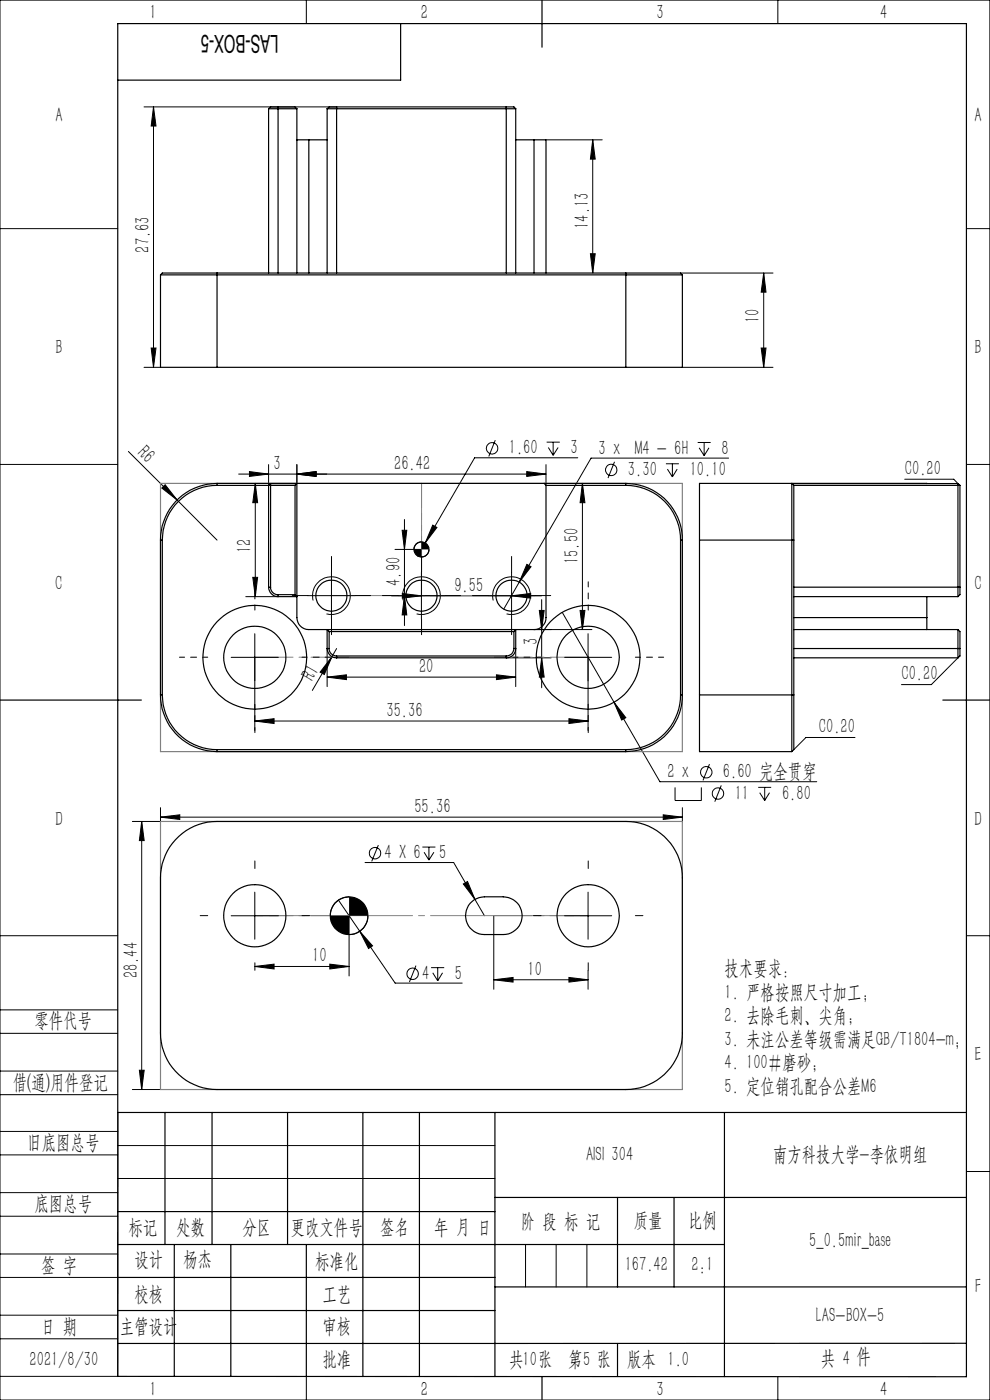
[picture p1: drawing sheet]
<svg xmlns="http://www.w3.org/2000/svg" width="210mm" height="297mm" viewBox="0 0 210 297" stroke-linecap="round" stroke-linejoin="round" font-family="sans-serif">
<g fill="none" stroke="#000" stroke-width=".21">
<path d="M0 0h210v297h-210zM65 0v5M165 0v5M30.6 22.7h40.8M32.6 22.7v55.2M32.6 22.7l.5 4h-1zM115.8 29.7h11.9M125.7 29.7v28.2M125.7 29.7l.6 4.1h-1.1zM0 48.5h25M125.2 53.8h1.1l-.6 4.1zM144.4 57.9h19.6"/>
<path d="M162 57.9l.5 4.1h-1zM162 57.9v20M205 48.5h5M30.6 77.9h3.4M32.1 73.8h1l-.5 4.1zM144.7 77.9h19.3M161.5 73.8h1l-.5 4.1zM0 98.5h25M27.2 95.8l10.4 10.3M57 98.6v4.4M63 98.6v4M105.1 93.4l-1.4 3.4"/>
<path d="M115.8 98.6v4.4M116 93.8h2.7M116.3 94.9l1 1.7M117.3 93.8v2.8M118.4 94.9l-1.1 1.7M122.6 97.1h-21.9l-10.5 18.1M130.4 98l-1.4 3.4M141.3 98.4h2.7M141.6 99.5l1 1.7M142.6 98.4v2.8M143.7 99.5l-1.1 1.7M148 93.9h2.7"/>
<path d="M148.3 95l1.1 1.7M149.4 93.9v2.8M150.4 95l-1 1.7M154.6 97.2h-29.2l-15.3 26.3M205 98.5h5M35 102.8l2.6 3.3-3.3-2.6zM37.6 106.1l8.4 8.5M52.9 100l4.1 .6-4.1 .5zM54.2 102.5v24.1M54.2 102.5l.4 4.1h-1zM63 100.6l4.1-.6v1.1zM83.8 116.6h5.6"/>
<path d="M85.3 112.5h1l-.5 4.1zM85.8 110.2v22.5M89.4 115a1.57 1.57 0 0 0-1.6 1.6M90.2 115.2l-1.6 2.8M91 116.6v.1a1.65 1.65 0 0 1-1.6 1.5M91.8 111.4l.9 .5-2.5 3.3zM111.7 100l4.1 .6-4.1 .5zM111.8 119.7l.8 .5-2.5 3.3zM115.8 100.6h-65.2M123.5 102.5l.6 4.1h-1.1zM123.5 102.5v31.1M191.9 101.7h10.4l.9 .9"/>
<path d="M49 139.4h10.1M52.1 126.6h6.9M53.6 122.5h1l-.4 4.1zM54 134.4v20.6M65.3 126.4h10M66.4 127.4a4 4 0 0 1 3.6-5 4 4 0 0 1 4.3 4.3 4 4 0 0 1-5 3.5M69.4 137.6v8.1M70.3 121.4v10M70.4 139.3l-1.6 3.8-.9-.5zM70.4 139.3l-4.1 7.2M71.4 137.6l-1 1.7M83 126.4h31.9"/>
<path d="M85.3 125.9l4.1 .5-4.1 .5zM85.5 127.4a4 4 0 0 1 3.6-5 4 4 0 0 1 4.3 4.4 4 4 0 0 1-5 3.4M85.8 126.4l.5 4.1h-1zM89.4 121.4v10M104.6 127.4a4 4 0 0 1 3.6-5 4 4 0 0 1 4.3 4.3 4 4 0 0 1-5 3.5M107.4 139.6h9.5M108.5 126.4l4.1-.5v1zM108.5 121.4v10M109.4 137.6v8.1M110.1 123.5l-3.2 5.7M113.3 133.6h12.3M114.4 129.5h1l-.5 4.1z"/>
<path d="M114.9 127.2v18.7M114.9 139.6l.5 4h-1zM119.3 129.9l20.7 35.9h33.2M119.8 139.4h10M123 129.5h1.1l-.6 4.1zM124.7 134.4v20.6M203.2 139.6l-5.6 5.6h-6.4M54 153l4.1-.5v1zM54 153h70.7M69.4 143.6l4.1-.4v1zM69.4 143.6h40M105.3 143.2l4.1 .4-4.1 .6z"/>
<path d="M120.7 152.5l4 .5-4 .5zM130.2 149l2.6 3.3-.9 .4zM181.4 156.5h-10.4l-2.6 2.5M30.1 174.3v56.8M30.1 174.3l.5 4h-1zM34 173.4l4.1-.5v.9zM34 171.3v3h-5.9M34 173.4h110.7M80.3 179.3l-1.5 3.4M89.6 179.7h2.8M91 179.7v2.8M140.7 172.9l4 .5-4 .4z"/>
<path d="M143.2 167v2.8h5.6v-2.8M144.7 171.3v3M150.5 162.1l-1.4 3.5M153 166.6l-1.4 3.5M160.8 167h2.8M161.1 168.2l1.1 1.6M162.2 167v2.8M163.2 168.2l-1 1.6M0 198.5h25M49 194.3h10.1M54 189.3v9.9M71.8 191l12 17.6h14.2"/>
<path d="M74 190.2a4 4 0 0 0-3.9 4.1M74 194.3v12.7M76.3 197.6l2.7 3.1-.8 .5zM77.4 183h18.8l4.6 7.8M78 194.3a4 4 0 0 1-4 4M90 180.8l1 1.7M92 180.8l-1 1.7M98.3 187.5l.9-.5 1.6 3.8zM100.8 190.8l2 3.5M104.7 194.3v15.6M119.8 194.3h10M124.7 189.3v9.9"/>
<path d="M205 198.5h5M0 214.2h25M0 219.2h25M54 205l4.1-.5v1.1zM54 205h20M70 204.5l4 .5-4 .6zM88.2 204.9l-1.3 3.4M91.4 205.3h2.8M91.8 206.4l1.1 1.7M92.9 205.3v2.8M93.9 206.4l-1 1.7M104.7 207.9l4.1-.5v.9z"/>
<path d="M104.7 207.9h20M120.7 207.4l4 .5-4 .4zM124.7 205.9v4M0 232.2h25M0 227.2h25M25 236v56h-25M28.1 231.1h5.9M29.6 227h1l-.5 4.1zM0 245h25M0 240h25M0 258h25M0 253h25"/>
<path d="M25 243h80M25 250h80M205 248.5h5M0 271h25M0 266h25M0 279h25M111.5 264v9M118 264v9M124.5 264v9M0 284h25M65 292.1v4.9M153.7 292h.1"/>
<path d="M165 292v5"/>
<circle cx="104.4" cy="95.1" r="1.21"/>
<circle cx="129.7" cy="99.7" r="1.22"/>
<circle cx="149.8" cy="163.8" r="1.22"/>
<circle cx="152.3" cy="168.3" r="1.22"/>
<circle cx="79.6" cy="181" r="1.2"/>
<circle cx="87.5" cy="206.6" r="1.22"/>
</g>
<g fill="none" stroke="#000" stroke-width=".25">
<path d="M85 5v12h-60M115 0v10M57 23.1h6M57 23.1v34.8M59 22.7h-1.6l-.4 .4M59 22.7v35.2M59 22.7h3.6l.4 .4M63 29.7h2.5M63 23.1v34.8M65.5 29.7v28.2M65.5 29.7h3.9M69.4 23.1h40"/>
<path d="M69.4 23.1v34.8M71.4 22.7h-1.6l-.4 .4M71.4 22.7v35.2M71.4 22.7h36M107.4 22.7h.3a1.73 1.73 0 0 1 1.7 .4M107.4 22.7v35.2M109.4 23.1v34.8M109.4 29.7h3.9M113.3 29.7h2.5v28.2M113.3 29.7v28.2M34 58.3h110.7M34 58.3v19.6h12"/>
<path d="M46 57.9h-11.6l-.4 .4M46 57.9v20M46 57.9h86.8M132.8 57.9h11.6l.3 .4M132.8 57.9v20M144.7 58.3v19.6h-11.9M46 77.9h86.8M34 114.6h.4M34 114.6v32.8M34.4 114.6v32.8M46 103a11.6 11.6 0 0 0-11.6 11.6M46 102.5a12 12 0 0 0-12 12.1"/>
<path d="M46 103h16.6M46 102.5h86.8M46 102.5v.5M62.6 103l.4-.5v28.5a2.53 2.53 0 0 0 2.5 2.6h47.8a2.53 2.53 0 0 0 2.5-2.6v-28M62.6 103v23.1M115.4 102.5l.4 .5M115.8 103h17M132.8 103a11.6 11.6 0 0 1 11.6 11.6M132.8 102.5a12 12 0 0 1 11.9 12.1M132.8 102.5v.5M144.4 114.6v32.8M144.4 114.6h.3"/>
<path d="M144.7 114.6v32.8M148.4 114.6h20M148.4 114.6v32.8M168.4 103l-.4-.5v57M168.4 103v11.6M168.4 103h35.2M168.4 114.6v32.8M196.6 102.5v.1M203.2 102.6l-54.8-.1v12.1M203.2 102.6v24M203.2 102.6l.4 .4M203.6 103v21.6"/>
<path d="M57 124.6a2.05 2.05 0 0 0 2 2M57 124.6v-21.6l.4-.4v22M57 124.6h.4M57.4 124.6a1.57 1.57 0 0 0 1.6 1.5M59 126.1h3.6M59 126.1v.5M62.6 126.1l.4 .5h-4M69.4 137.6a1.99 1.99 0 0 0 2 2M69.4 137.6h.4M69.8 137.6a1.57 1.57 0 0 0 1.6 1.6M69.8 134h39.2M69.8 134l-.4-.4v4"/>
<path d="M69.8 134v3.6M71.4 139.6h36M71.4 139.2v.4M71.4 139.2h36M107.4 139.2v.4M109 137.6a1.57 1.57 0 0 1-1.6 1.6M109 134l.4-.4v4M109 137.6h.4M109 134v3.6M109.4 137.6a1.93 1.93 0 0 1-2 2M168.4 133.6h34.8M168.4 137.6h35.2"/>
<path d="M168.4 139.6h34.8M168.4 124.6h35.2M168.4 126.6h34.8M168.4 131h28.2M196.6 131v2.6M196.6 126.6v4.4M203.2 133.6v6M203.2 133.6l.4 .4v3.6M203.6 124.6v1.5l-.4 .5M203.6 137.6v1.6l-.4 .4M0 148.5h30M34 147.4a12 12 0 0 0 12 12.1"/>
<path d="M34 147.4h.4M34.4 147.4a11.6 11.6 0 0 0 11.6 11.6M46 159.5h86.8M46 159v.5M46 159h86.8M132.8 159v.5M144.4 147.4a11.6 11.6 0 0 1-11.6 11.6M144.4 147.4h.3M144.7 147.4a12 12 0 0 1-11.9 12.1M148.4 147.4v12.1h19.6M148.4 147.4h20M168.4 147.4v11.6l-.4 .5"/>
<path d="M200 148.5h10M37.2 178.1a11.8 11.8 0 0 1 8.8-3.8h86.8a12 12 0 0 1 11.9 12v32.8a12 12 0 0 1-11.9 12h-86.8a12 12 0 0 1-12-12v-32.8a12.3 12.3 0 0 1 3.2-8.2zM99.7 191.6a4.4 4.4 0 0 1 3.1-1.4h4a4 4 0 0 1 4 4.1 4 4 0 0 1-4 4h-4a4 4 0 0 1-3.7-2.4 4 4 0 0 1 .6-4.3zM25 236h180M35 236v28M45 236v28M61 236v28M77 236v56M89 236v56M105 236v56M153.7 236v56M25 257h80"/>
<path d="M105 254h100M131 254v19M143 254v19M25 264h128.7M25 271h80M25 278h80M37 264v28M49 264v28M65 264.1v28M105 273h100M25 292l180 .1v-287.1h-180v287M115 292v5"/>
<path d="M131 285v7M205 285h-180"/>
<circle cx="89.4" cy="116.6" r="1.59"/>
<circle cx="54" cy="139.5" r="11"/>
<circle cx="54.1" cy="139.4" r="6.6"/>
<circle cx="70.3" cy="126.4" r="3.3"/>
<circle cx="89.4" cy="126.4" r="3.3"/>
<circle cx="108.5" cy="126.4" r="3.3"/>
<circle cx="124.8" cy="139.4" r="6.6"/>
<circle cx="124.8" cy="139.5" r="11"/>
<circle cx="54.1" cy="194.3" r="6.6"/>
<circle cx="74" cy="194.3" r="4"/>
<circle cx="124.8" cy="194.3" r="6.6"/>
</g>
<path d="M34 102.5h110.7v57h-110.7zM34 174.3h110.7v56.8h-110.7z" fill="none" stroke="#808080" stroke-width=".25"/>
<path d="M54.1 139.4h20M124.8 139.4h-20M54.1 194.2h20M124.8 194.2h-20" fill="none" stroke="#808080" stroke-width=".21" stroke-dasharray="30.5 1.3 1.3 1.3" stroke-dashoffset="22.4"/>
<path d="M89.4 102.5v23.8" fill="none" stroke="#808080" stroke-width=".21" stroke-dasharray="30.5 1.3 1.3 1.3" stroke-dashoffset="20.5"/>
<path d="M70.3 126.3h38.2" fill="none" stroke="#808080" stroke-width=".21" stroke-dasharray="30.5 1.3 1.3 1.3" stroke-dashoffset="13.3"/>
<path d="M89.4 102.5v14" fill="none" stroke="#808080" stroke-width=".21" stroke-dasharray="30.5 1.3 1.3 1.3" stroke-dashoffset="25.4"/>
<path d="M54.1 194.2h70.7" fill="none" stroke="#808080" stroke-width=".21" stroke-dasharray="30.5 1.3 1.3 1.3" stroke-dashoffset="-3"/>
<g fill="none" stroke="#000" stroke-width=".21" stroke-dasharray="30.5 1.3 1.3 1.3">
<path d="M65.3 126.3h-3.3M70.3 121.3v-3.3M70.3 131.3v3.3M75.3 126.3h3.3M84.4 126.3h-3.3M89.4 121.3v-3.3M89.4 131.3v3.3M94.4 126.3h3.3M103.5 126.3h-3.3M108.5 121.3v-3.3M108.5 131.3v3.3M113.5 126.3h3.3"/>
<path d="M44.1 194.2h-1.6M54.1 184.2v-1.6M64.1 194.2h1.6M114.8 194.2h-1.6M124.8 184.2v-1.6M134.8 194.2h1.6M54.1 204.2v1.6M124.8 204.2v1.6"/>
</g>
<path d="M44.1 139.4h-6M54.1 129.4v-6M64.1 139.4h6M114.8 139.4h-6M124.8 129.4v-6M134.8 139.4h6M54.1 149.4v6M124.8 149.4v6" fill="none" stroke="#000" stroke-width=".21" stroke-dasharray="30.5 1.3 1.3 1.3" stroke-dashoffset="29.4"/>
<g fill="#000">
<path d="M35 102.8l2.6 3.3-3.3-2.6zM70.4 139.3l-1.6 3.8-.9-.5z"/>
<path d="M32.1 73.8h1l-.5 4.1zM32.6 22.7l.5 4h-1zM125.2 53.8h1.1l-.6 4.1zM125.7 29.7l.6 4.1h-1.1zM29.6 227h1l-.5 4.1zM30.1 174.3l.5 4h-1z"/>
<path d="M63 100.6l4.1-.6v1.1zM52.9 100l4.1 .6-4.1 .5z"/>
<path d="M85.3 112.5h1l-.5 4.1zM85.8 126.4l.5 4.1h-1zM123.5 102.5l.6 4.1h-1.1zM123 129.5h1.1l-.6 4.1zM54.2 102.5l.4 4.1h-1zM53.6 122.5h1l-.4 4.1zM114.4 129.5h1l-.5 4.1zM114.9 139.6l.5 4h-1zM162 57.9l.5 4.1h-1zM161.5 73.8h1l-.5 4.1z"/>
<path d="M87.8 116.6a1.63 1.63 0 0 0 1.6 1.6v-1.6zM89.4 115v1.6h1.6v-.2a1.58 1.58 0 0 0-1.6-1.4z"/>
<path d="M85.3 125.9l4.1 .5-4.1 .5zM108.5 126.4l4.1-.5v1zM63 100.6l4.1-.6v1.1zM111.7 100l4.1 .6-4.1 .5zM69.4 143.6l4.1-.4v1zM105.3 143.2l4.1 .4-4.1 .6zM111.8 119.7l-1.7 3.8 2.5-3.3zM91.8 111.4l-1.6 3.8 2.5-3.3zM130.2 149l1.7 3.7 .9-.4zM54 205l4.1-.5v1.1zM70 204.5l4 .5-4 .6zM104.7 207.9l4.1-.5v.9zM120.7 207.4l4 .5-4 .4zM76.3 197.6l1.9 3.6 .8-.5zM98.3 187.5l2.5 3.3-1.6-3.8z"/>
<path d="M54 153l4.1-.5v1zM120.7 152.5l4 .5-4 .5z"/>
<path d="M34 173.4l4.1-.5v.9zM140.7 172.9l4 .5-4 .4z"/>
<path d="M70.1 194.3a4 4 0 0 0 3.9 4v-4zM74 190.2v4.1h4a4 4 0 0 0-4-4.1z"/>
</g>
<text font-size="5.2" x="59.1" y="7.3" transform="rotate(-180 59.1 7.3)">LAS-BOX-5</text>
<g font-size="4.4">
<text x="31.7" y="4.1">1</text>
<text x="89.2" y="4.1">2</text>
<text x="139.2" y="4.1">3</text>
<text x="186.7" y="4.1">4</text>
<text x="11.7" y="25.9">A</text>
<text x="206.7" y="25.9">A</text>
<text x="31.7" y="53.6" transform="rotate(-90 31.7 53.6)">27.63</text>
<text x="124.9" y="48.5" transform="rotate(-90 124.9 48.5)">14.13</text>
<text x="161.1" y="68.6" transform="rotate(-90 161.1 68.6)">10</text>
<text x="11.7" y="75.1">B</text>
<text x="206.7" y="75.1">B</text>
<text x="29" y="96.2" transform="rotate(45 29 96.2)">R6</text>
<text x="58" y="99.7">3</text>
<text x="83.6" y="99.7">26.42</text>
<text x="107.9" y="96.4">1.60</text>
<text x="121" y="96.4">3</text>
<text x="127" y="96.5">3 x M4 - 6H</text>
<text x="133.2" y="101">3.30</text>
<text x="146.3" y="101">10.10</text>
<text x="153" y="96.5">8</text>
<text x="191.9" y="100.8">C0.20</text>
<text x="53.3" y="117.4" transform="rotate(-90 53.3 117.4)">12</text>
<text x="122.7" y="119.7" transform="rotate(-90 122.7 119.7)">15.50</text>
<text x="11.7" y="125.1">C</text>
<text x="84.9" y="124.3" transform="rotate(-90 84.9 124.3)">4.90</text>
<text x="96.4" y="125.5">9.55</text>
<text x="206.7" y="125.1">C</text>
<text x="114.1" y="136.8" transform="rotate(-90 114.1 136.8)">3</text>
<text x="88.9" y="142.8">20</text>
<text x="66.4" y="144.7" transform="rotate(-60 66.4 144.7)">R1</text>
<text x="191.2" y="144.3">C0.20</text>
<text x="82" y="152.1">35.36</text>
<text x="173.7" y="155.6">C0.20</text>
<text x="141.6" y="165.1">2 x</text>
<text x="153.4" y="165.1">6.60 完全贯穿</text>
<text x="87.9" y="172.5">55.36</text>
<text x="155.9" y="169.6">11</text>
<text x="165.9" y="169.6">6.80</text>
<text x="11.7" y="175.1">D</text>
<text x="206.7" y="175.1">D</text>
<text x="81.6" y="182.3">4 X 6</text>
<text x="93.1" y="182.3">5</text>
<text x="29.2" y="207.6" transform="rotate(-90 29.2 207.6)">28.44</text>
<text x="66.2" y="204.2">10</text>
<text x="89.5" y="207.9">4</text>
<text x="96.5" y="207.9">5</text>
<text x="111.9" y="207">10</text>
<text x="153.7" y="206.9">技术要求：</text>
<text x="153.7" y="211.9">1. 严格按照尺寸加工；</text>
<text x="7.3" y="217.9">零件代号</text>
<text x="153.7" y="216.9">2. 去除毛刺、尖角；</text>
<text x="153.7" y="221.9">3. 未注公差等级需满足GB/T1804-m；</text>
<text x="153.7" y="226.9">4. 100#磨砂；</text>
<text x="206.7" y="225.1">E</text>
<text x="2.7" y="231">借(通)用件登记</text>
<text x="153.7" y="231.9">5. 定位销孔配合公差M6</text>
<text x="5.8" y="243.7">旧底图总号</text>
<text x="124.3" y="246.2">AISI 304</text>
<text x="164" y="246.2">南方科技大学-李依明组</text>
<text x="7.3" y="256.8">底图总号</text>
<text x="27.2" y="261.8">标记</text>
<text x="37.4" y="261.8">处数</text>
<text x="51.5" y="261.8">分区</text>
<text x="61.7" y="261.8">更改文件号</text>
<text x="80.6" y="261.8">签名</text>
<text x="92.1" y="261.8">年 月 日</text>
<text x="110.5" y="260.4">阶 段 标 记</text>
<text x="134.4" y="260.4">质量</text>
<text x="145.9" y="260.4">比例</text>
<text x="8.7" y="269.8">签 字</text>
<text x="28.5" y="268.7">设计</text>
<text x="38.9" y="268.7">杨杰</text>
<text x="66.9" y="269">标准化</text>
<text x="132.5" y="269.7">167.42</text>
<text x="146.7" y="269.7">2:1</text>
<text x="171.7" y="264.6">5_0.5mir_base</text>
<text x="28.5" y="275.9">校核</text>
<text x="68.4" y="275.9">工艺</text>
<text x="206.8" y="274.4">F</text>
<text x="173.1" y="280.6">LAS-BOX-5</text>
<text x="8.7" y="282.9">日 期</text>
<text x="25.4" y="282.9">主管设计</text>
<text x="68.4" y="282.8">审核</text>
<text x="6.3" y="289.9">2021/8/30</text>
<text x="68.4" y="289.9">批准</text>
<text x="108" y="289.9">共 张</text>
<text x="110.8" y="289.9">10</text>
<text x="120.5" y="289.9">第 张</text>
<text x="123.7" y="289.9">5</text>
<text x="133" y="289.9">版本 1.0</text>
<text x="174.1" y="289.5">共 4 件</text>
<text x="31.7" y="296.1">1</text>
<text x="89.2" y="296.1">2</text>
<text x="139.2" y="296.1">3</text>
<text x="186.7" y="296.1">4</text>
</g>
</svg>
